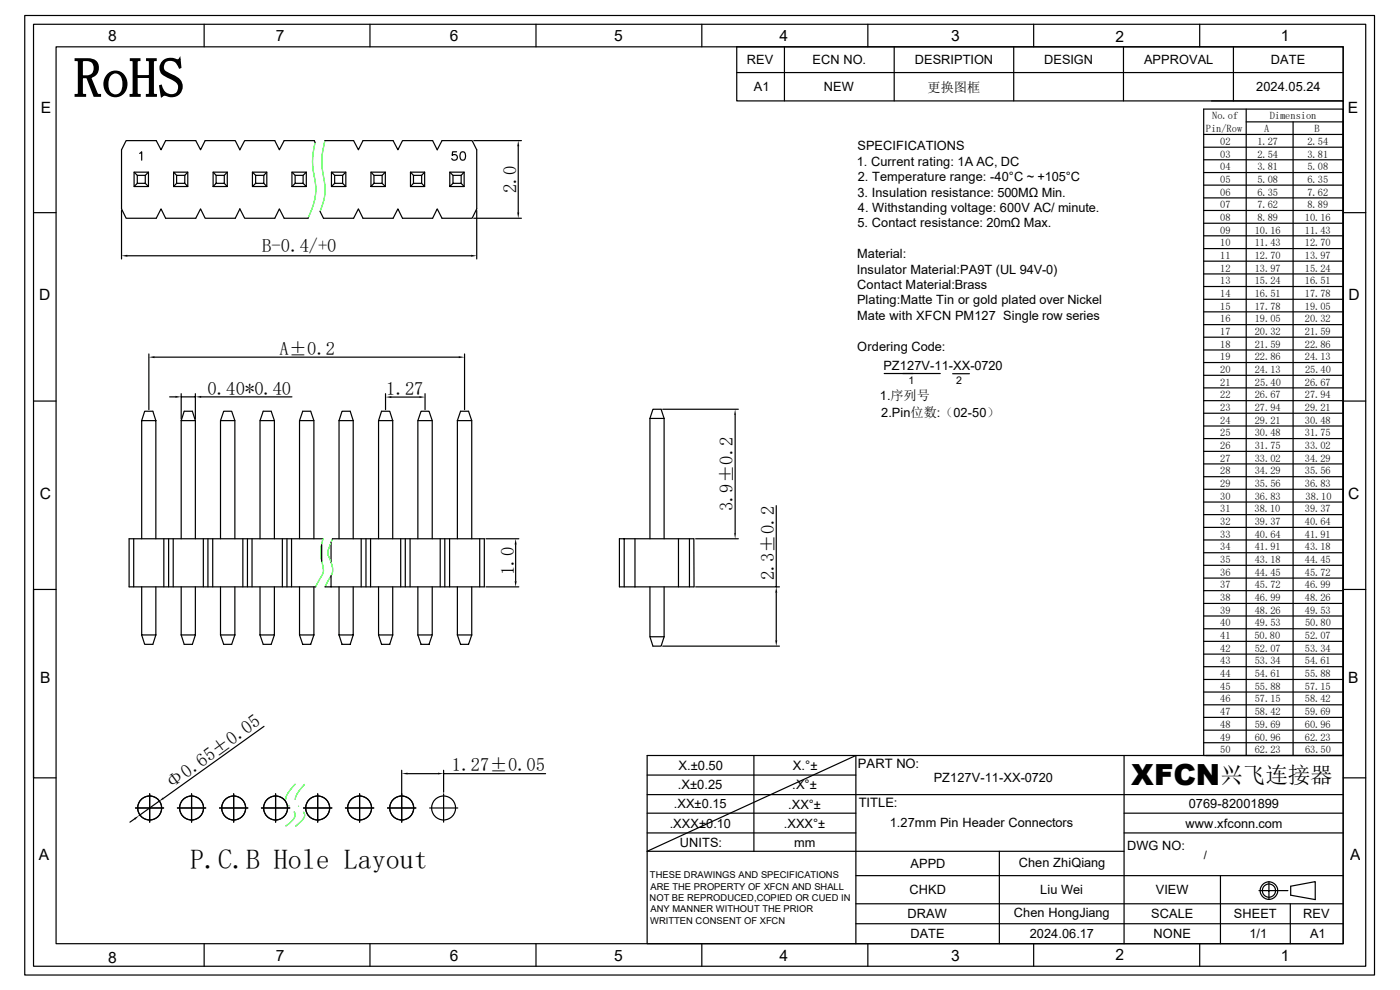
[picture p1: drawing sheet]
<svg xmlns="http://www.w3.org/2000/svg" width="297mm" height="210mm" viewBox="0 0 297 210" stroke-linecap="round" stroke-linejoin="round" font-family="sans-serif">
<g fill="none" stroke="#000" stroke-width=".25">
<path d="M5.2 3.3h286.4v203.5h-286.4zM7.1 5.1h282.6v199.9h-282.6zM11.9 9.9h273v190.3h-273zM43.3 5.1v4.8M78.5 5.1v4.8M113.7 5.1v4.8M148.9 5.1v4.8M156.3 9.9h128.6v11.5h-128.6zM156.3 15.4h128.6M166.4 9.9v11.5M184.1 5.1v4.8M189.7 9.9v11.5"/>
<path d="M215.1 9.9v11.5M219.3 5.1v4.8M238.3 9.9v11.5M254.5 5.1v4.8M261.7 9.9v11.5M28.4 36.5h3.1v3.1h-3.1zM28.4 36.5l.7 .7M29.1 37.2h1.7v1.7h-1.7zM29.1 38.9l-.7 .7M29.6 32.5l.5-.3v1.8M30.8 38.9l.7 .7M31.5 36.5l-.7 .7"/>
<path d="M36.8 39.6v-3.1h3v3.1M36.8 36.5l.7 .7M37.5 37.2h1.7v1.7h-1.7zM37.5 38.9l-.7 .7M39.2 38.9l.6 .7h-3M39.8 36.5l-.6 .7M45.2 39.6v-3.1h3v3.1M45.2 36.5l.6 .7M45.8 38.9h1.8v-1.7h-1.8v1.7l-.6 .7M47.6 38.9l.6 .7h-3M48.2 36.5l-.6 .7M53.6 36.5l.6 .7"/>
<path d="M54.2 37.2h1.8v1.7h-1.8zM54.2 38.9l-.6 .7v-3.1h3v3.1h-3M56 38.9l.6 .7M56.6 36.5l-.6 .7M61.9 39.6v-3.1h3.1v3.1M61.9 36.5l.7 .7M62.6 37.2h1.7v1.7h-1.7zM62.6 38.9l-.7 .7M64.3 38.9l.7 .7h-3.1M65 36.5l-.7 .7M66.8 30.2l-.1-.4h-6.4l-1 2-1-2h-6.4l-1 2-1-2h-6.4l-1 2-1-2h-6.4l-.9 2-1.1-2h-6.3l-1 2v12.5l1 2h6.3l1.1-2 .9 2h6.4l1-2 1 2h6.4l1-2 1 2h6.4l1-2 1 2h5.1M68.9 29.8h6.1l1 2 1-2h6.4l1 2 1-2h6.4l1 2 1-2h6.4l.9 2v12.5l-.9 2h-6.4l-1-2-1 2h-6.4l-1-2-1 2h-6.4l-1-2-1 2h-6.4l-.7-1.4"/>
<path d="M70.3 36.5h3.1v3.1h-3.1zM70.3 36.5l.7 .7M71 37.2h1.7v1.7h-1.7zM71 38.9l-.7 .7M72.7 38.9l.7 .7M73.4 36.5l-.7 .7M78.7 36.5l.6 .7M79.3 38.9h1.8v-1.7h-1.8v1.7l-.6 .7h3v-3.1h-3v3.1M81.1 38.9l.6 .7M81.7 36.5l-.6 .7M87.1 39.6v-3.1h3v3.1M87.1 36.5l.6 .7"/>
<path d="M87.7 38.9h1.8v-1.7h-1.8v1.7l-.6 .7M89.5 38.9l.6 .7h-3M90.1 36.5l-.6 .7M95.4 36.5l.7 .7M96.1 37.2h1.7v1.7h-1.7zM96.1 38.9l-.7 .7h3.1v-3.1h-3.1v3.1M96.9 32.2h-.9l-.1 .8a.63 .63 0 0 1 1-.1 .63 .63 0 0 1-.1 1 .63 .63 0 0 1-1-.3M97.8 32.3a.58 .58 0 0 1 .9 .2 .9 .9 0 0 1-.6 1.5 1.14 1.14 0 0 1-.3-1.7zM97.8 38.9l.7 .7M98.5 36.5l-.7 .7M100.5 29.8h10.1M109.9 31v14.1"/>
<path d="M255.4 28.5h29.5M255.4 31.2h29.5M255.4 33.9h29.5M255.4 36.6h29.5M255.4 39.3h29.5M255.4 23.1h29.5v137.2h-29.5zM257 21.4h27.9v133.5M264.4 23.1v137.2zM264.4 25.9h20.5M274.3 25.9v134.4M284.9 25.6v134.7h-29M7.1 45.1h4.8"/>
<path d="M25.8 44.6v10.3M27 54.3h72.9M100.5 46.3h10.1M101.1 44.6v10.3M255.4 42h29.5M255.4 44.6h29.5M255.4 47.4h29.5M255.4 50h29.5M255.4 52.7h29.5M255.4 55.4h29.5M255.4 58.1h29.5M284.9 45.1h4.8"/>
<path d="M31.6 75.1v11.8M32.8 75.8h64.5M98.6 75.1v11.8M187.6 79.2h11.9M202.1 79.3h3.6M255.4 60.8h29.5M255.4 63.5h29.5M255.4 66.2h29.5M255.4 68.9h29.5M255.4 71.5h29.5M255.4 74.2h29.5M255.4 76.9h29.5"/>
<path d="M255.4 79.6h29.5M7.1 85.1h4.8M30.1 89.2l.6-2h1.7l.7 2M30.1 89.2v25.1M30.1 89.2h3M33.1 89.2v25.1M36 84.2h1.2M38.4 83.5v5.4M38.4 89.2v25.1M38.4 84.2h3M39.1 87.2h1.7l.6 2h-3zM41.4 83.5v5.4"/>
<path d="M41.4 89.2v25.1M42.7 84.2h19.2M46.8 89.2v25.1M47.5 87.2h1.6l.7 2h-3zM49.8 89.2v25.1M55.2 89.2v25.1M55.8 87.2h1.7l.7 2h-3zM58.2 89.2v25.1M63.5 89.2v25.1M64.2 87.2h1.7l.7 2h-3.1zM66.6 89.2v25.1M71.9 89.2l.7-2h1.7l.6 2"/>
<path d="M71.9 89.2h3M71.9 89.2v25.1M74.9 89.2v25.1M80.3 89.2v25.1M80.9 87.2h1.8l.6 2h-3zM81.8 83.5v3.4M83 84.2h6M83.3 89.2v25.1M88.6 89.2v25.1M89.3 87.2h1.7l.7 2h-3.1zM90.2 83.5v3.4M91.7 89.2v25.1"/>
<path d="M97 89.2v25.1M97.7 87.2h1.7l.7 2h-3.1zM100.1 89.2v25.1M137.9 88.8l.6-2h1.8l.6 2M137.9 88.8v25.5M137.9 88.8h3M140.6 86.8h16M140.9 88.8v25.5M156 88v25.1M255.4 82.3h29.5M255.4 85h29.5M255.4 87.7h29.5"/>
<path d="M255.4 90.4h29.5M255.4 93h29.5M255.4 95.7h29.5M255.4 98.4h29.5M284.9 85.1h4.8M28.4 114.3v10.2M34.8 114.3v10.2M35.8 114.3v10.2M36.7 114.3v10.2M43.1 114.3v10.2M44.1 114.3v10.2M45.1 114.3v10.2"/>
<path d="M51.5 114.3v10.2M52.5 114.3v10.2M53.5 114.3v10.2M59.9 114.3v10.2M60.9 114.3v10.2M61.8 114.3v10.2M68.2 115.6v3.5M68.5 114.3h-41.1v10.2h39.6M70.2 115v4.3M70.5 114.3h32.2v10.2h-33.7M76.6 114.3v10.2M77.6 114.3v10.2"/>
<path d="M78.6 114.3v10.2M85 114.3v10.2M86 114.3v10.2M87 114.3v10.2M93.4 114.3v10.2M94.4 114.3v10.2M95.4 114.3v10.2M101.8 114.3v10.2M103.1 114.3h7M109.4 115.5v7.8M131.4 114.3h15.8v10.2h-15.8zM132.4 114.3v10.2"/>
<path d="M134.7 114.3v10.2M143.9 114.3v10.2M146.3 114.3v10.2M147.6 114.3h9M164.7 107.3v17.2M255.4 101.1h29.5M255.4 103.8h29.5M255.4 106.5h29.5M255.4 109.2h29.5M255.4 111.9h29.5M255.4 114.5h29.5M255.4 117.2h29.5"/>
<path d="M255.4 119.9h29.5M11.9 125h-4.8v40h4.8M30.1 134.7l.6 2h1.7l.7-2M30.1 124.5v10.2M30.1 134.7h3M33.1 124.5v10.2M38.4 124.5v10.2M38.4 134.7l.7 2h1.7l.6-2M38.4 134.7h3M41.4 124.5v10.2M46.8 134.7l.7 2h1.6l.7-2M46.8 124.5v10.2"/>
<path d="M46.8 134.7h3M49.8 124.5v10.2M55.2 134.7l.6 2h1.7l.7-2M55.2 124.5v10.2M55.2 134.7h3M58.2 124.5v10.2M63.5 134.7l.7 2h1.7l.7-2M63.5 134.7h3.1M63.5 124.5v10.2M66.6 124.5v10.2M70.2 122.2v2.3M71.9 134.7l.7 2h1.7l.6-2"/>
<path d="M71.9 134.7h3M71.9 124.5v10.2M74.9 124.5v10.2M80.3 134.7l.6 2h1.8l.6-2M80.3 134.7h3M80.3 124.5v10.2M83.3 124.5v10.2M88.6 134.7l.7 2h1.7l.7-2M88.6 124.5v10.2M91.7 124.5v10.2h-3.1M97 134.7l.7 2h1.7l.7-2M97 134.7h3.1"/>
<path d="M97 124.5v10.2M100.1 124.5v10.2M103.1 124.5h7M137.9 135.1l.6 2h1.8l.6-2M137.9 124.5v10.6h3M140.6 137.1h24.8M140.9 124.5v10.6M147.6 124.5h17.8M164.7 125.7v10.1M255.4 122.6h29.5M255.4 125.3h29.5M255.4 128h29.5"/>
<path d="M255.4 130.7h29.5M255.4 133.4h29.5M255.4 136h29.5M255.4 138.8h29.5M284.9 125h4.8M56 154.1l-21.3 15.2M255.4 141.4h29.5M255.4 144.1h29.5M255.4 146.8h29.5M255.4 149.5h29.5M255.4 152.2h29.5M255.4 154.9h29.5"/>
<path d="M255.4 157.5h29.5M28.5 173.7l-.9 .7M28.7 171.4h6M31.8 168.4v6M33.7 170l-4.2 3M37.6 171.4h6M40.6 168.4v6M46.6 171.4h6M49.6 168.4v6M55.5 171.4h6M58.5 168.4v6M64.4 171.4h6"/>
<path d="M67.4 168.4v6M73.3 171.4h6M76.3 168.4v6M82.2 171.4h6M85.2 163.4v11M86.4 164.1h6.5M91.1 171.4h6M94.1 163.4v4.6M94.1 168.4v6M94.1 164.1h21.6M137.3 160.3h147.6v39.9h-147.6zM137.3 164.4h44.3"/>
<path d="M137.3 168.6h147.6M137.3 172.5h44.3M137.3 176.7h44.3M159.9 160.3v20.3M238.5 172.5h46.4M238.5 176.7h46.4M238.5 160.3v39.9M284.9 165h4.8M181.6 185.7h103.3M181.6 191.7h103.3M181.6 195.9h103.3M212 180.6v19.6"/>
<path d="M238.5 180.6h-101.2l44.3-20.3v39.9M258.9 185.7v14.5M267.1 188.9h1.8M269 188.9h.3M269.2 187v1.6M269.2 188.8v.3M269.2 189.2v1.5M269.5 188.9h3.7M273.7 191.7v8.5M273.8 188l5.2-1v3.8l-5.2-.9zM43.3 200.2v4.8M78.5 200.2v4.8"/>
<path d="M113.7 200.2v4.8M148.9 200.2v4.8M184.1 200.2v4.8M219.3 200.2v4.8M254.5 200.2v4.8"/>
<circle cx="31.7" cy="171.4" r="2.54"/>
<circle cx="40.6" cy="171.4" r="2.54"/>
<circle cx="49.6" cy="171.4" r="2.54"/>
<circle cx="58.5" cy="171.4" r="2.54"/>
<circle cx="67.4" cy="171.4" r="2.54"/>
<circle cx="76.3" cy="171.4" r="2.54"/>
<circle cx="85.2" cy="171.4" r="2.54"/>
<circle cx="94.1" cy="171.4" r="2.54"/>
<circle cx="269.2" cy="188.9" r="1.4"/>
<circle cx="269.2" cy="188.9" r="1.86"/>
</g>
<path d="M66.8 30.2l-.3 2a14.1 14.1 0 0 0 .3 6.1 12.3 12.3 0 0 1-1.4 8M68.9 29.8a16.1 16.1 0 0 0-.1 8.5 10.7 10.7 0 0 1-.9 6.6M68.5 114.3a9.4 9.4 0 0 0 0 6l.1 .8-.2 .8-1.4 2.6M70.5 114.3l-.5 1.4a2.89 2.89 0 0 0 .1 3.3 3.6 3.6 0 0 1-.5 4.3l-.6 1.2M61.3 170.9v.1M62.4 172.2a1.32 1.32 0 0 1-.5 1.9l-1.2 1.1M62.6 166.4a5.4 5.4 0 0 0-2 3.1M63.3 171v.1M64.4 172.3a1.36 1.36 0 0 1-.5 1.9l-1.2 1.1M64.6 166.4a5.8 5.8 0 0 0-2 3.2" fill="none" stroke="#0f0" stroke-width=".25"/>
<g fill="#000">
<path d="M109.9 29.8l.3 1.2h-.5zM25.8 54.3l1.2-.3v.5zM99.9 54l1.2 .3-1.2 .2zM109.7 45.1h.5l-.3 1.2zM31.6 75.8l1.2-.3v.5zM97.3 75.5l1.3 .3-1.3 .2zM37.2 84l1.2 .2-1.2 .2zM41.4 84.2l1.3-.2v.4zM81.8 84.2l1.2-.2v.4zM89 84l1.2 .2-1.2 .2zM156 86.8l.1 1.2h-.4zM109.4 114.3l.2 1.2h-.4z"/>
<path d="M155.7 113.1h.4l-.1 1.2zM109.2 123.3h.4l-.2 1.2zM164.5 135.8h.4l-.2 1.3zM164.7 124.5l.2 1.2h-.4zM28.4 173.6l1.1-.6-.8 .9zM33.7 170l.9-.9 .2 .4zM85.2 164.1l1.2-.2v.4zM92.9 163.9l1.2 .2-1.2 .2z"/>
</g>
<text font-size="11.8" x="15.6" y="20.6">RoHS</text>
<text font-size="6.2" x="240" y="166.5">XFCN</text>
<text font-size="5.9" x="40.3" y="184.3">P.C.B Hole Layout</text>
<text font-size="4.8" x="258.9" y="166">兴飞连接器</text>
<g font-size="3.9">
<text x="109.6" y="41" transform="rotate(-90 109.6 41)">2.0</text>
<text x="55.6" y="53.5">B-0.4/+0</text>
<text x="59.3" y="75.3">A±0.2</text>
<text x="44" y="83.8">0.40*0.40</text>
<text x="82" y="83.9">1.27</text>
<text x="155.4" y="108.4" transform="rotate(-90 155.4 108.4)">3.9±0.2</text>
<text x="109.1" y="121.9" transform="rotate(-90 109.1 121.9)">1.0</text>
<text x="164.2" y="123.1" transform="rotate(-90 164.2 123.1)">2.3±0.2</text>
<text x="36.4" y="167.5" transform="rotate(-36 36.4 167.5)">Φ0.65±0.05</text>
<text x="95.9" y="163.6">1.27±0.05</text>
</g>
<g font-size="3.3">
<text x="22.9" y="8.7">8</text>
<text x="58.5" y="8.7">7</text>
<text x="95.4" y="8.7">6</text>
<text x="130.3" y="8.7">5</text>
<text x="165.4" y="8.6">4</text>
<text x="201.8" y="8.6">3</text>
<text x="236.6" y="8.8">2</text>
<text x="271.7" y="8.8">1</text>
<text x="8.6" y="24.1">E</text>
<text x="285.9" y="24.1">E</text>
<text x="8.3" y="63.7">D</text>
<text x="286" y="63.7">D</text>
<text x="8.4" y="105.8">C</text>
<text x="286" y="105.8">C</text>
<text x="8.6" y="144.9">B</text>
<text x="286" y="144.9">B</text>
<text x="8.2" y="182.5">A</text>
<text x="286.4" y="182.5">A</text>
<text x="58.5" y="203.9">7</text>
<text x="95.4" y="203.8">6</text>
<text x="130.3" y="203.8">5</text>
<text x="165.4" y="203.9">4</text>
<text x="201.8" y="203.9">3</text>
<text x="236.6" y="203.7">2</text>
<text x="271.7" y="203.8">1</text>
<text x="22.9" y="204.2">8</text>
</g>
<g font-size="2.8">
<text x="196.8" y="19.4">更换图框</text>
<text x="143.8" y="167.5">.X±0.25</text>
<text x="143.9" y="163.3">X.±0.50</text>
<text x="168.1" y="167.5">.X°±</text>
<text x="168.2" y="163.3">X.°±</text>
<text x="182" y="162.9">PART NO:</text>
<text x="182.2" y="171.2">TITLE:</text>
</g>
<g font-size="2.7">
<text x="158.5" y="13.6">REV</text>
<text x="172.4" y="13.6">ECN NO.</text>
<text x="194.1" y="13.6">DESRIPTION</text>
<text x="221.5" y="13.6">DESIGN</text>
<text x="242.7" y="13.6">APPROVAL</text>
<text x="269.6" y="13.6">DATE</text>
<text x="159.9" y="19.4">A1</text>
<text x="174.8" y="19.4">NEW</text>
<text x="266.5" y="19.4">2024.05.24</text>
<text x="181.7" y="35.1">1. Current rating: 1A AC, DC</text>
<text x="181.9" y="31.8">SPECIFICATIONS</text>
<text x="181.9" y="41.7">3. Insulation resistance: 500MΩ Min.</text>
<text x="181.9" y="38.4">2. Temperature range: -40°C ~ +105°C</text>
<text x="182" y="44.9">4. Withstanding voltage: 600V AC/ minute.</text>
<text x="181.9" y="48.2">5. Contact resistance: 20mΩ Max.</text>
<text x="181.8" y="58">Insulator Material:PA9T (UL 94V-0)</text>
<text x="181.8" y="54.8">Material:</text>
<text x="181.8" y="64.6">Plating:Matte Tin or gold plated over Nickel</text>
<text x="181.9" y="61.3">Contact Material:Brass</text>
<text x="181.8" y="67.8">Mate with XFCN PM127 Single row series</text>
<text x="181.9" y="74.4">Ordering Code:</text>
<text x="187.4" y="78.6">PZ127V-11-XX-0720</text>
<text x="186.6" y="84.9">1.序列号</text>
<text x="186.9" y="88.5">2.Pin位数:（02-50）</text>
<text x="198.1" y="165.9">PZ127V-11-XX-0720</text>
<text x="143" y="171.5">.XX±0.15</text>
<text x="167.2" y="171.5">.XX°±</text>
<text x="252.2" y="171.5">0769-82001899</text>
<text x="142.1" y="175.5">.XXX±0.10</text>
<text x="144.2" y="179.6">UNITS:</text>
<text x="166.3" y="175.6">.XXX°±</text>
<text x="168.5" y="179.6">mm</text>
<text x="188.8" y="175.4">1.27mm Pin Header Connectors</text>
<text x="251.5" y="175.6">www.xfconn.com</text>
<text x="193.2" y="184.1">APPD</text>
<text x="216.1" y="183.9">Chen ZhiQiang</text>
<text x="239.1" y="180.3">DWG NO:</text>
<text x="193" y="189.7">CHKD</text>
<text x="220.7" y="189.7">Liu Wei</text>
<text x="245.2" y="189.7">VIEW</text>
<text x="192.5" y="194.8">DRAW</text>
<text x="215.1" y="194.5">Chen HongJiang</text>
<text x="244.2" y="194.8">SCALE</text>
<text x="261.7" y="194.8">SHEET</text>
<text x="276.4" y="194.8">REV</text>
<text x="193.1" y="199">DATE</text>
<text x="218.4" y="199">2024.06.17</text>
<text x="244.7" y="199">NONE</text>
<text x="265" y="199">1/1</text>
<text x="277.9" y="199">A1</text>
</g>
<text font-size="2.4" x="255.4" y="182.2">/</text>
<g font-size="2.2">
<text x="255.8" y="28">Pin/Row</text>
<text x="257.2" y="25.2">No.of</text>
<text x="268.2" y="28.1">A</text>
<text x="269.4" y="25.3">Dimension</text>
<text x="278.9" y="28.1">B</text>
<text x="258.9" y="30.7">02</text>
<text x="258.9" y="33.4">03</text>
<text x="266.7" y="30.7">1.27</text>
<text x="266.7" y="33.4">2.54</text>
<text x="277.4" y="30.7">2.54</text>
<text x="277.4" y="33.4">3.81</text>
<text x="258.9" y="38.8">05</text>
<text x="258.9" y="41.5">06</text>
<text x="258.9" y="36.1">04</text>
<text x="266.7" y="36.1">3.81</text>
<text x="266.7" y="38.8">5.08</text>
<text x="266.7" y="41.5">6.35</text>
<text x="277.4" y="38.8">6.35</text>
<text x="277.4" y="41.5">7.62</text>
<text x="277.4" y="36.1">5.08</text>
<text x="258.9" y="46.8">08</text>
<text x="258.9" y="44.2">07</text>
<text x="266.7" y="44.2">7.62</text>
<text x="266.7" y="46.8">8.89</text>
<text x="276.8" y="46.8">10.16</text>
<text x="277.4" y="44.2">8.89</text>
<text x="258.9" y="52.2">10</text>
<text x="258.9" y="49.6">09</text>
<text x="266.2" y="52.2">11.43</text>
<text x="266.2" y="49.6">10.16</text>
<text x="276.8" y="52.2">12.70</text>
<text x="276.8" y="49.6">11.43</text>
<text x="258.9" y="54.9">11</text>
<text x="258.9" y="57.6">12</text>
<text x="266.2" y="54.9">12.70</text>
<text x="266.2" y="57.6">13.97</text>
<text x="276.8" y="54.9">13.97</text>
<text x="276.8" y="57.6">15.24</text>
<text x="258.9" y="60.3">13</text>
<text x="258.9" y="63">14</text>
<text x="258.9" y="65.7">15</text>
<text x="266.2" y="63">16.51</text>
<text x="266.2" y="65.7">17.78</text>
<text x="266.2" y="60.3">15.24</text>
<text x="276.8" y="60.3">16.51</text>
<text x="276.8" y="63">17.78</text>
<text x="276.8" y="65.7">19.05</text>
<text x="258.9" y="68.4">16</text>
<text x="258.9" y="71.1">17</text>
<text x="266.2" y="68.4">19.05</text>
<text x="266.2" y="71.1">20.32</text>
<text x="276.8" y="68.4">20.32</text>
<text x="276.8" y="71.1">21.59</text>
<text x="258.9" y="76.4">19</text>
<text x="258.9" y="73.7">18</text>
<text x="266.2" y="73.7">21.59</text>
<text x="266.2" y="76.4">22.86</text>
<text x="276.8" y="76.4">24.13</text>
<text x="276.8" y="73.7">22.86</text>
<text x="192.7" y="81.3">1</text>
<text x="202.8" y="81.3">2</text>
<text x="258.9" y="81.8">21</text>
<text x="258.9" y="79.1">20</text>
<text x="266.2" y="79.1">24.13</text>
<text x="266.2" y="81.8">25.40</text>
<text x="276.8" y="81.8">26.67</text>
<text x="276.9" y="79.1">25.40</text>
<text x="258.9" y="84.5">22</text>
<text x="258.9" y="89.9">24</text>
<text x="258.9" y="87.2">23</text>
<text x="266.2" y="84.5">26.67</text>
<text x="266.2" y="87.2">27.94</text>
<text x="266.2" y="89.9">29.21</text>
<text x="276.8" y="84.5">27.94</text>
<text x="276.8" y="89.9">30.48</text>
<text x="276.8" y="87.2">29.21</text>
<text x="258.9" y="92.6">25</text>
<text x="258.9" y="95.2">26</text>
<text x="266.2" y="92.6">30.48</text>
<text x="266.2" y="95.2">31.75</text>
<text x="276.8" y="92.6">31.75</text>
<text x="276.8" y="95.2">33.02</text>
<text x="258.9" y="97.9">27</text>
<text x="258.9" y="100.6">28</text>
<text x="266.2" y="97.9">33.02</text>
<text x="266.2" y="100.6">34.29</text>
<text x="276.8" y="97.9">34.29</text>
<text x="276.8" y="100.6">35.56</text>
<text x="258.9" y="106">30</text>
<text x="258.9" y="103.3">29</text>
<text x="266.2" y="103.3">35.56</text>
<text x="266.2" y="106">36.83</text>
<text x="276.8" y="103.3">36.83</text>
<text x="277" y="106">38.10</text>
<text x="258.9" y="111.4">32</text>
<text x="258.9" y="108.7">31</text>
<text x="266.1" y="108.7">38.10</text>
<text x="266.2" y="111.4">39.37</text>
<text x="276.8" y="111.4">40.64</text>
<text x="276.8" y="108.7">39.37</text>
<text x="258.9" y="114.1">33</text>
<text x="258.9" y="119.4">35</text>
<text x="258.9" y="116.7">34</text>
<text x="266.2" y="114.1">40.64</text>
<text x="266.2" y="116.7">41.91</text>
<text x="266.2" y="119.4">43.18</text>
<text x="276.8" y="114.1">41.91</text>
<text x="276.8" y="119.4">44.45</text>
<text x="276.8" y="116.7">43.18</text>
<text x="258.9" y="122.1">36</text>
<text x="258.9" y="124.8">37</text>
<text x="266.2" y="122.1">44.45</text>
<text x="266.2" y="124.8">45.72</text>
<text x="276.8" y="122.1">45.72</text>
<text x="276.8" y="124.8">46.99</text>
<text x="258.9" y="127.5">38</text>
<text x="258.9" y="130.2">39</text>
<text x="266.2" y="127.5">46.99</text>
<text x="266.2" y="130.2">48.26</text>
<text x="276.8" y="127.5">48.26</text>
<text x="276.8" y="130.2">49.53</text>
<text x="258.9" y="135.6">41</text>
<text x="258.9" y="132.9">40</text>
<text x="266.1" y="135.6">50.80</text>
<text x="266.2" y="132.9">49.53</text>
<text x="276.8" y="135.6">52.07</text>
<text x="276.9" y="132.9">50.80</text>
<text x="258.9" y="138.2">42</text>
<text x="258.9" y="141">43</text>
<text x="258.9" y="143.6">44</text>
<text x="266.2" y="138.2">52.07</text>
<text x="266.2" y="141">53.34</text>
<text x="266.2" y="143.6">54.61</text>
<text x="276.8" y="141">54.61</text>
<text x="276.8" y="143.6">55.88</text>
<text x="276.8" y="138.2">53.34</text>
<text x="258.9" y="149">46</text>
<text x="258.9" y="146.3">45</text>
<text x="266.2" y="146.3">55.88</text>
<text x="266.2" y="149">57.15</text>
<text x="276.8" y="149">58.42</text>
<text x="276.8" y="146.3">57.15</text>
<text x="258.9" y="151.7">47</text>
<text x="258.9" y="154.4">48</text>
<text x="266.2" y="151.7">58.42</text>
<text x="266.2" y="154.4">59.69</text>
<text x="276.8" y="151.7">59.69</text>
<text x="276.8" y="154.4">60.96</text>
<text x="258.9" y="157.1">49</text>
<text x="258.9" y="159.8">50</text>
<text x="266.2" y="157.1">60.96</text>
<text x="266.2" y="159.8">62.23</text>
<text x="276.8" y="157.1">62.23</text>
<text x="276.9" y="159.8">63.50</text>
</g>
<g font-size="2">
<text x="137.8" y="191.1">NOT BE REPRODUCED,COPIED OR CUED IN</text>
<text x="137.9" y="186.3">THESE DRAWINGS AND SPECIFICATIONS</text>
<text x="138" y="188.7">ARE THE PROPERTY OF XFCN AND SHALL</text>
<text x="137.9" y="195.9">WRITTEN CONSENT OF XFCN</text>
<text x="138" y="193.5">ANY MANNER WITHOUT THE PRIOR</text>
</g>
</svg>
